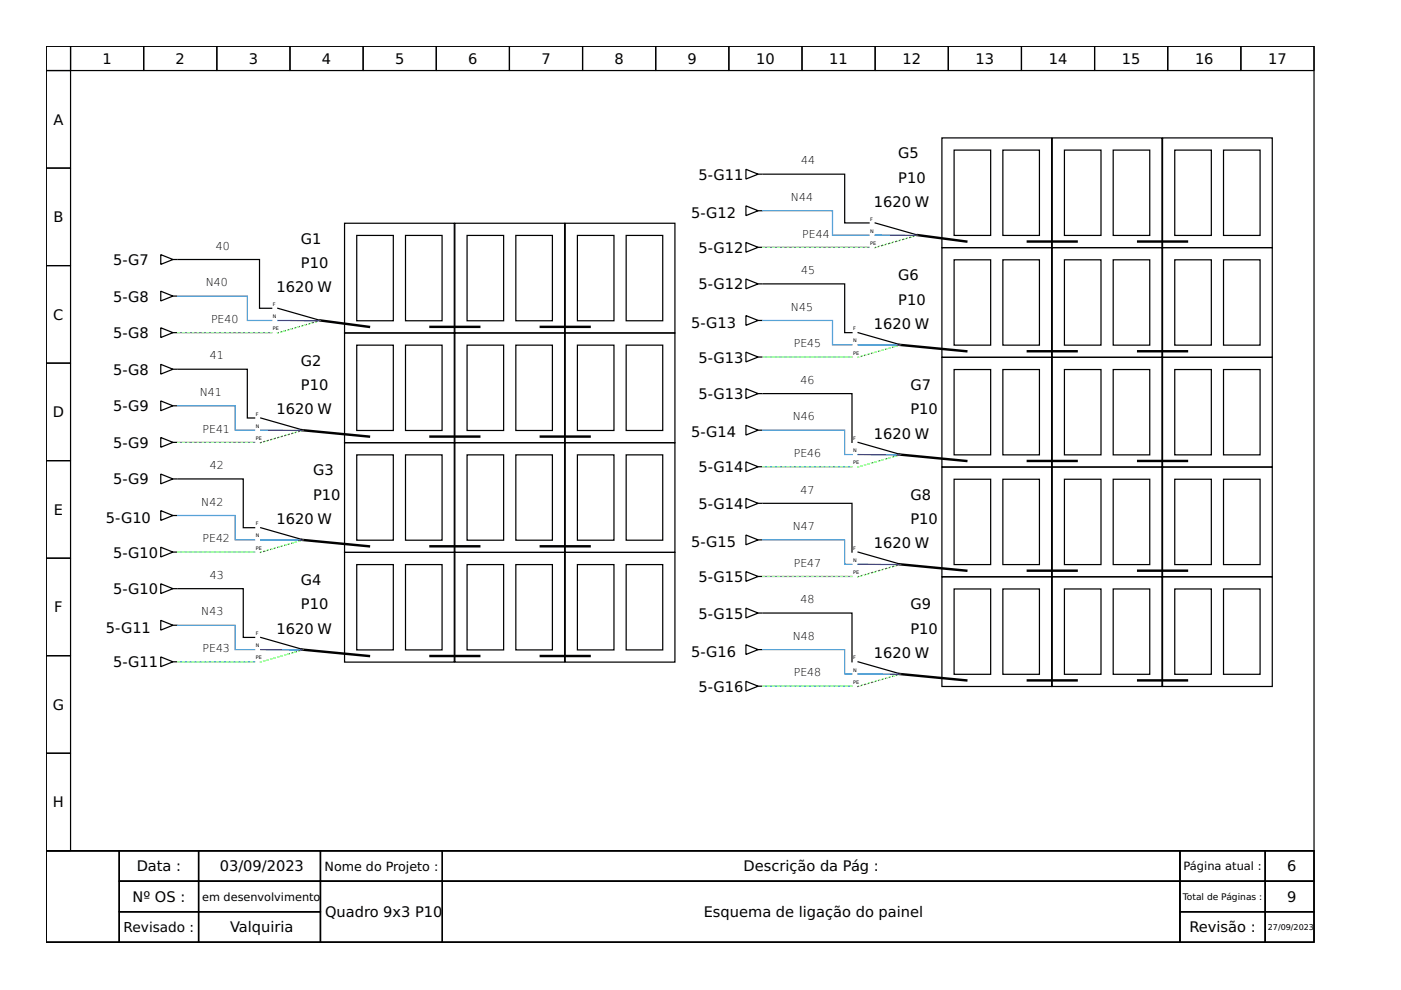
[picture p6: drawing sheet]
<svg xmlns="http://www.w3.org/2000/svg" width="297mm" height="210mm" viewBox="0 0 297 210" stroke-linecap="round" stroke-linejoin="round" font-family="sans-serif">
<g fill="none" stroke="#000" stroke-width=".26">
<path d="M9.8 9.8h268.8v170.6h-268.8zM9.8 9.8h5.2v5.2h-5.2zM9.8 15h5.2v20.6h-5.2zM15 9.8h15.5v5.2h-15.5zM30.5 9.8h15.5v5.2h-15.5zM46 9.8h15.5v5.2h-15.5zM61.5 9.8h15.5v5.2h-15.5zM77 9.8h15.5v5.2h-15.5zM92.5 9.8h15.5v5.2h-15.5zM108 9.8h15.5v5.2h-15.5zM123.5 9.8h15.5v5.2h-15.5zM139 9.8h15.5v5.2h-15.5z"/>
<path d="M154.5 9.8h15.5v5.2h-15.5zM170 9.8h15.6v5.2h-15.6zM185.6 9.8h15.5v5.2h-15.5zM201.1 9.8h15.5v5.2h-15.5zM216.6 9.8h15.5v5.2h-15.5zM232.1 9.8h15.5v5.2h-15.5zM247.6 9.8h15.5v5.2h-15.5zM263.1 9.8h15.5v5.2h-15.5zM9.8 35.6h5.2v20.7h-5.2zM158.2 35.9l2.5 1-2.5 1.1zM160.7 36.9h.8M161.8 36.9h17.3v10.4h5.2"/>
<path d="M199.7 29.2h23.3v23.3h-23.3zM202.3 31.8h7.7v18.1h-7.7zM212.6 31.8h7.8v18.1h-7.8zM223.1 29.2h23.3v23.3h-23.3zM225.7 31.8h7.7v18.1h-7.7zM236 31.8h7.8v18.1h-7.8zM246.5 29.2h23.2v23.3h-23.2zM249.1 31.8h7.7v18.1h-7.7zM259.4 31.8h7.8v18.1h-7.8zM9.8 56.3h5.2v20.7h-5.2zM34.1 54l2.6 1-2.6 1.1zM36.7 55h.7"/>
<path d="M37.7 55h17.3v10.4h2.6M73.1 47.3h23.2v23.3h-23.2zM75.6 49.9h7.8v18.1h-7.8zM86 49.9h7.7v18.1h-7.7zM96.4 47.3h23.3v23.3h-23.3zM99 49.9h7.8v18.1h-7.8zM109.4 49.9h7.7v18.1h-7.7zM119.8 47.3h23.3v23.3h-23.3zM122.4 49.9h7.8v18.1h-7.8zM132.8 49.9h7.7v18.1h-7.7zM158.2 59.2l2.5 1-2.5 1zM158.2 51.4l2.5 1-2.5 1.1z"/>
<path d="M158.2 43.6l2.5 1.1-2.5 1zM160.7 52.4h.8M160.7 44.7h.8M185.6 47.3l9 2.6M199.7 52.5h23.3v23.3h-23.3zM202.3 55.1h7.7v18.1h-7.7zM212.6 55.1h7.8v18.1h-7.8zM223.1 52.5h23.3v23.3h-23.3zM225.7 55.1h7.7v18.1h-7.7zM236 55.1h7.8v18.1h-7.8zM246.5 52.5h23.2v23.3h-23.2zM249.1 55.1h7.7v18.1h-7.7z"/>
<path d="M259.4 55.1h7.8v18.1h-7.8zM9.8 77h5.2v20.7h-5.2zM34.1 77.3l2.6 1-2.6 1zM34.1 69.5l2.6 1-2.6 1.1zM34.1 61.7l2.6 1.1-2.6 1zM36.7 78.3h.7M36.7 70.5h.7M36.7 62.8h.7M37.7 78.3h14.7v10.3h1.6M58.9 65.4l9 2.5M73.1 70.6h23.2v23.3h-23.2zM75.6 73.2h7.8v18.1h-7.8z"/>
<path d="M86 73.2h7.7v18.1h-7.7zM96.4 70.6h23.3v23.3h-23.3zM99 73.2h7.8v18.1h-7.8zM109.4 73.2h7.7v18.1h-7.7zM119.8 70.6h23.3v23.3h-23.3zM122.4 73.2h7.8v18.1h-7.8zM132.8 73.2h7.7v18.1h-7.7zM158.2 66.9l2.5 1-2.5 1.1zM158.2 74.7l2.5 1-2.5 1zM160.7 67.9h.8M160.7 60.2h.8M160.7 75.7h.8"/>
<path d="M161.8 60.2h17.3v10.3h1.5M181.9 70.5l9.1 2.6M199.7 75.8h23.3v23.2h-23.3zM202.3 78.3h7.7v18.1h-7.7zM212.6 78.3h7.8v18.1h-7.8zM223.1 75.8h23.3v23.2h-23.3zM225.7 78.3h7.7v18.1h-7.7zM236 78.3h7.8v18.1h-7.8zM246.5 75.8h23.2v23.2h-23.2zM249.1 78.3h7.7v18.1h-7.7zM259.4 78.3h7.8v18.1h-7.8zM9.8 97.7h5.2v20.6h-5.2z"/>
<path d="M34.1 92.8l2.6 1-2.6 1zM34.1 85l2.6 1-2.6 1.1zM36.7 93.8h.7M36.7 86h.7M55.3 88.6l9 2.6M73.1 93.9h23.2v23.2h-23.2zM75.6 96.4h7.8v18.1h-7.8zM86 96.4h7.7v18.1h-7.7zM96.4 93.9h23.3v23.2h-23.3zM99 96.4h7.8v18.1h-7.8zM109.4 96.4h7.7v18.1h-7.7zM119.8 93.9h23.3v23.2h-23.3z"/>
<path d="M122.4 96.4h7.8v18.1h-7.8zM132.8 96.4h7.7v18.1h-7.7zM158.2 82.4l2.5 1.1-2.5 1zM158.2 90.2l2.5 1-2.5 1zM158.2 97.9l2.5 1.1-2.5 1zM160.7 83.5h.8M160.7 91.2h.8M160.7 99h.8M161.8 83.5h18.8v10.3M181.9 93.8l9.1 2.6M199.7 99h23.3v23.3h-23.3zM223.1 99h23.3v23.3h-23.3z"/>
<path d="M246.5 99h23.2v23.3h-23.2zM9.8 118.3h5.2v20.7h-5.2zM34.1 108.3l2.6 1-2.6 1zM34.1 100.5l2.6 1-2.6 1.1zM34.1 116l2.6 1.1-2.6 1zM36.7 109.3h.7M36.7 101.5h.7M36.7 117.1h.7M37.7 101.5h13.9v10.4h2.4M55.3 111.9l9 2.6M73.1 117.1h23.2v23.3h-23.2zM75.6 119.7h7.8v18.1h-7.8z"/>
<path d="M86 119.7h7.7v18.1h-7.7zM96.4 117.1h23.3v23.3h-23.3zM99 119.7h7.8v18.1h-7.8zM109.4 119.7h7.7v18.1h-7.7zM119.8 117.1h23.3v23.3h-23.3zM122.4 119.7h7.8v18.1h-7.8zM132.8 119.7h7.7v18.1h-7.7zM158.2 105.7l2.5 1-2.5 1.1zM158.2 113.4l2.5 1.1-2.5 1zM160.7 106.7h.8M160.7 114.5h.8M161.8 106.7h18.8v10.4"/>
<path d="M181.9 117.1l9.1 2.5M202.3 101.6h7.7v18.1h-7.7zM212.6 101.6h7.8v18.1h-7.8zM225.7 101.6h7.7v18.1h-7.7zM236 101.6h7.8v18.1h-7.8zM249.1 101.6h7.7v18.1h-7.7zM259.4 101.6h7.8v18.1h-7.8zM9.8 139h5.2v20.7h-5.2zM34.1 131.5l2.6 1.1-2.6 1zM34.1 123.8l2.6 1-2.6 1zM34.1 139.3l2.6 1-2.6 1.1zM36.7 132.6h.7"/>
<path d="M36.7 124.8h.7M37.7 124.8h13.9v10.3h2.4M55.3 135.1l9 2.6M158.2 128.9l2.5 1.1-2.5 1zM158.2 121.2l2.5 1-2.5 1.1zM158.2 136.7l2.5 1-2.5 1.1zM160.7 130h.8M160.7 122.2h.8M160.7 137.7h.8M161.8 130h18.8v10.3M199.7 122.3h23.3v23.3h-23.3zM202.3 124.9h7.7v18.1h-7.7z"/>
<path d="M212.6 124.9h7.8v18.1h-7.8zM223.1 122.3h23.3v23.3h-23.3zM225.7 124.9h7.7v18.1h-7.7zM236 124.9h7.8v18.1h-7.8zM246.5 122.3h23.2v23.3h-23.2zM249.1 124.9h7.7v18.1h-7.7zM259.4 124.9h7.8v18.1h-7.8zM9.8 159.7h5.2v20.7h-5.2zM36.7 140.3h.7M158.2 144.5l2.5 1-2.5 1zM160.7 145.5h.8M181.9 140.3l9.1 2.6"/>
<path d="M9.8 180.4h268.8v19.4h-268.8zM9.8 180.4h15.5v19.4h-15.5zM25.3 180.4h16.8v6.4h-16.8zM25.3 186.8h16.8v6.5h-16.8zM25.3 193.3h16.8v6.5h-16.8zM42.1 180.4h25.8v6.4h-25.8zM42.1 186.8h25.8v6.5h-25.8zM42.1 193.3h25.8v6.5h-25.8zM67.9 180.4h25.9v6.4h-25.9zM67.9 186.8h25.9v13h-25.9zM93.8 180.4h156.4v6.4h-156.4zM93.8 186.8h156.4v13h-156.4z"/>
<path d="M250.2 180.4h18.1v6.4h-18.1zM250.2 186.8h18.1v6.5h-18.1zM250.2 193.3h18.1v6.5h-18.1zM268.3 180.4h10.3v6.4h-10.3zM268.3 186.8h10.3v6.5h-10.3zM268.3 193.3h10.3v6.5h-10.3z"/>
</g>
<g fill="none" stroke="#000" stroke-width=".52">
<path d="M194.6 49.9l10.3 1.3M217.9 51.2h10.4M241.3 51.2h10.4M67.9 67.9l10.3 1.4M91.3 69.3h10.3M114.7 69.3h10.3M190.7 73.1l14.2 1.4M217.9 74.5h10.4M241.3 74.5h10.4M64.1 91.2l14.1 1.4M91.3 92.6h10.3M114.7 92.6h10.3"/>
<path d="M190.7 96.4l14.2 1.3M217.9 97.7h10.4M241.3 97.7h10.4M64.1 114.5l14.1 1.3M91.3 115.8h10.3M114.7 115.8h10.3M190.7 119.6l14.2 1.4M64.1 137.7l14.1 1.4M91.3 139.1h10.3M114.7 139.1h10.3M217.9 121h10.4M241.3 121h10.4"/>
<path d="M190.7 142.9l14.2 1.4M217.9 144.3h10.4M241.3 144.3h10.4"/>
</g>
<path d="M185.6 49.9h8.7M58.9 67.9l8.7 .1M181.9 73.1l8.8 .1M55.3 91.2l8.7 .1M181.9 96.4h8.8M55.3 114.5h8.7M181.9 119.6l8.8 .1M55.3 137.7l8.7 .1M181.9 142.9l8.8 .1" fill="none" stroke="#00f" stroke-width=".26"/>
<path d="M194.6 49.9l-9.1 2.6M67.9 67.9l-9.1 2.7M191 73.1l-9.1 2.7M64.3 91.2l-9.1 2.7M191 96.4l-9.1 2.6M64.3 114.5l-9.1 2.6M191 119.6l-9.1 2.7M64.3 137.7l-9.1 2.7M191 142.9l-9.1 2.7" fill="none" stroke="#0f0" stroke-width=".26" stroke-dasharray=".3 .5"/>
<path d="M161.8 44.7h14.7v5.2h7.8M37.7 62.8h14.7v5.1h5.2M161.8 67.9h14.7v5.2h4.1M37.7 86h12.2v5.2h4.1M161.8 91.2h17.3v5.2h1.5M37.7 109.3h12.2v5.2h4.1M161.8 114.5h17.3v5.1h1.5M37.7 132.6h12.2v5.1h4.1M161.8 137.7h17.3v5.2h1.5" fill="none" stroke="#3584e4" stroke-width=".26"/>
<path d="M161.8 52.4h22.5M37.7 70.5h19.9M161.8 75.7h18.8M37.7 93.8h16.3M161.8 99h18.8M37.7 117.1h16.3M161.8 122.2h18.8M37.7 140.3h16.3M161.8 145.5h18.8" fill="none" stroke="#2ec27e" stroke-width=".26"/>
<path d="M161.8 52.4h22.5M37.7 70.5h19.9M161.8 75.7h18.8M37.7 93.8h16.3M180.6 99h-18.8M37.7 117.1h16.3M180.6 122.2h-18.8M37.7 140.3h16.3M180.6 145.5h-18.8" fill="none" stroke="#f9f06b" stroke-width=".26" stroke-dasharray=".3 .8"/>
<g font-size="3.1">
<text x="21.7" y="13.5">1</text>
<text x="37.2" y="13.5">2</text>
<text x="52.7" y="13.5">3</text>
<text x="68.3" y="13.5">4</text>
<text x="83.8" y="13.5">5</text>
<text x="99.3" y="13.5">6</text>
<text x="114.8" y="13.5">7</text>
<text x="130.3" y="13.5">8</text>
<text x="145.8" y="13.5">9</text>
<text x="160.3" y="13.5">10</text>
<text x="175.8" y="13.5">11</text>
<text x="191.3" y="13.5">12</text>
<text x="206.8" y="13.5">13</text>
<text x="222.4" y="13.5">14</text>
<text x="237.9" y="13.5">15</text>
<text x="253.4" y="13.5">16</text>
<text x="268.9" y="13.5">17</text>
<text x="11.3" y="26.5">A</text>
<text x="190.5" y="33.6">G5</text>
<text x="148.1" y="38.1">5-G11</text>
<text x="190.5" y="38.7">P10</text>
<text x="11.3" y="47.1">B</text>
<text x="146.5" y="46.2">5-G12</text>
<text x="185.3" y="43.9">1620 W</text>
<text x="63.8" y="51.7">G1</text>
<text x="148.1" y="53.6">5-G12</text>
<text x="24" y="56.2">5-G7</text>
<text x="63.8" y="56.8">P10</text>
<text x="190.5" y="59.4">G6</text>
<text x="24" y="63.9">5-G8</text>
<text x="58.6" y="62">1620 W</text>
<text x="148.1" y="61.4">5-G12</text>
<text x="190.5" y="64.6">P10</text>
<text x="11.3" y="67.8">C</text>
<text x="24" y="71.7">5-G8</text>
<text x="146.5" y="69.5">5-G13</text>
<text x="185.3" y="69.8">1620 W</text>
<text x="63.8" y="77.5">G2</text>
<text x="148.1" y="76.9">5-G13</text>
<text x="24" y="79.4">5-G8</text>
<text x="63.8" y="82.7">P10</text>
<text x="193" y="82.7">G7</text>
<text x="11.2" y="88.5">D</text>
<text x="24" y="87.2">5-G9</text>
<text x="58.6" y="87.8">1620 W</text>
<text x="148.1" y="84.6">5-G13</text>
<text x="193" y="87.8">P10</text>
<text x="24" y="95">5-G9</text>
<text x="146.5" y="92.8">5-G14</text>
<text x="185.3" y="93">1620 W</text>
<text x="66.4" y="100.8">G3</text>
<text x="148.1" y="100.1">5-G14</text>
<text x="24" y="102.7">5-G9</text>
<text x="66.4" y="105.9">P10</text>
<text x="148.1" y="107.9">5-G14</text>
<text x="193" y="105.9">G8</text>
<text x="11.4" y="109.2">E</text>
<text x="22.5" y="110.9">5-G10</text>
<text x="58.6" y="111.1">1620 W</text>
<text x="193" y="111.1">P10</text>
<text x="24" y="118.2">5-G10</text>
<text x="146.5" y="116">5-G15</text>
<text x="185.3" y="116.3">1620 W</text>
<text x="24" y="126">5-G10</text>
<text x="63.8" y="124">G4</text>
<text x="148.1" y="123.4">5-G15</text>
<text x="11.5" y="129.8">F</text>
<text x="63.8" y="129.2">P10</text>
<text x="148.1" y="131.1">5-G15</text>
<text x="193" y="129.2">G9</text>
<text x="22.5" y="134.1">5-G11</text>
<text x="58.6" y="134.4">1620 W</text>
<text x="193" y="134.4">P10</text>
<text x="24" y="141.5">5-G11</text>
<text x="146.5" y="139.3">5-G16</text>
<text x="185.3" y="139.5">1620 W</text>
<text x="148.1" y="146.7">5-G16</text>
<text x="11.2" y="150.5">G</text>
<text x="11.2" y="171.2">H</text>
<text x="29" y="184.8">Data :</text>
<text x="46.6" y="184.8">03/09/2023</text>
<text x="157.6" y="184.8">Descrição da Pág :</text>
<text x="272.9" y="184.8">6</text>
<text x="28.1" y="191.2">Nº OS :</text>
<text x="272.9" y="191.2">9</text>
<text x="48.8" y="197.7">Valquiria</text>
<text x="68.9" y="194.5">Quadro 9x3 P10</text>
<text x="149.2" y="194.5">Esquema de ligação do painel</text>
<text x="252.2" y="197.7">Revisão :</text>
</g>
<text font-size="2.9" x="26.2" y="197.6">Revisado :</text>
<text font-size="2.7" x="68.8" y="184.6">Nome do Projeto :</text>
<g font-size="2.4">
<text x="250.9" y="184.5">Página atual :</text>
<text x="42.9" y="191">em desenvolvimento</text>
</g>
<g font-size="2.3">
<text x="169.9" y="34.9">44</text>
<text x="167.7" y="42.6">N44</text>
<text x="45.8" y="53">40</text>
<text x="170.1" y="50.4">PE44</text>
<text x="169.9" y="58.1">45</text>
<text x="43.6" y="60.7">N40</text>
<text x="167.7" y="65.9">N45</text>
<text x="44.7" y="68.5">PE40</text>
<text x="44.5" y="76.2">41</text>
<text x="168.3" y="73.6">PE45</text>
<text x="42.3" y="84">N41</text>
<text x="169.7" y="81.4">46</text>
<text x="168.1" y="89.1">N46</text>
<text x="42.9" y="91.7">PE41</text>
<text x="44.5" y="99.5">42</text>
<text x="168.3" y="96.9">PE46</text>
<text x="42.7" y="107.2">N42</text>
<text x="169.7" y="104.6">47</text>
<text x="168.1" y="112.4">N47</text>
<text x="42.9" y="115">PE42</text>
<text x="44.5" y="122.7">43</text>
<text x="168.3" y="120.2">PE47</text>
<text x="42.7" y="130.5">N43</text>
<text x="169.7" y="127.9">48</text>
<text x="168.1" y="135.7">N48</text>
<text x="42.9" y="138.3">PE43</text>
<text x="168.3" y="143.4">PE48</text>
</g>
<text font-size="1.9" x="250.8" y="190.8">Total de Páginas :</text>
<text font-size="1.7" x="268.8" y="197.2">27/09/2023</text>
<g font-size="1">
<text x="184.5" y="46.8">F</text>
<text x="184.5" y="49.3">N</text>
<text x="184.5" y="51.9">PE</text>
<text x="57.9" y="64.8">F</text>
<text x="57.9" y="67.4">N</text>
<text x="57.9" y="70">PE</text>
<text x="180.9" y="70">F</text>
<text x="180.9" y="72.6">N</text>
<text x="180.9" y="75.2">PE</text>
<text x="54.2" y="88.1">F</text>
<text x="54.2" y="90.7">N</text>
<text x="54.2" y="93.3">PE</text>
<text x="180.9" y="95.9">N</text>
<text x="180.9" y="93.3">F</text>
<text x="180.9" y="98.4">PE</text>
<text x="54.2" y="114">N</text>
<text x="54.2" y="111.4">F</text>
<text x="54.2" y="116.5">PE</text>
<text x="180.9" y="119.1">N</text>
<text x="180.9" y="116.5">F</text>
<text x="180.9" y="121.7">PE</text>
<text x="54.2" y="137.2">N</text>
<text x="54.2" y="134.6">F</text>
<text x="54.2" y="139.8">PE</text>
<text x="180.9" y="142.4">N</text>
<text x="180.9" y="139.8">F</text>
<text x="180.9" y="145">PE</text>
</g>
</svg>
